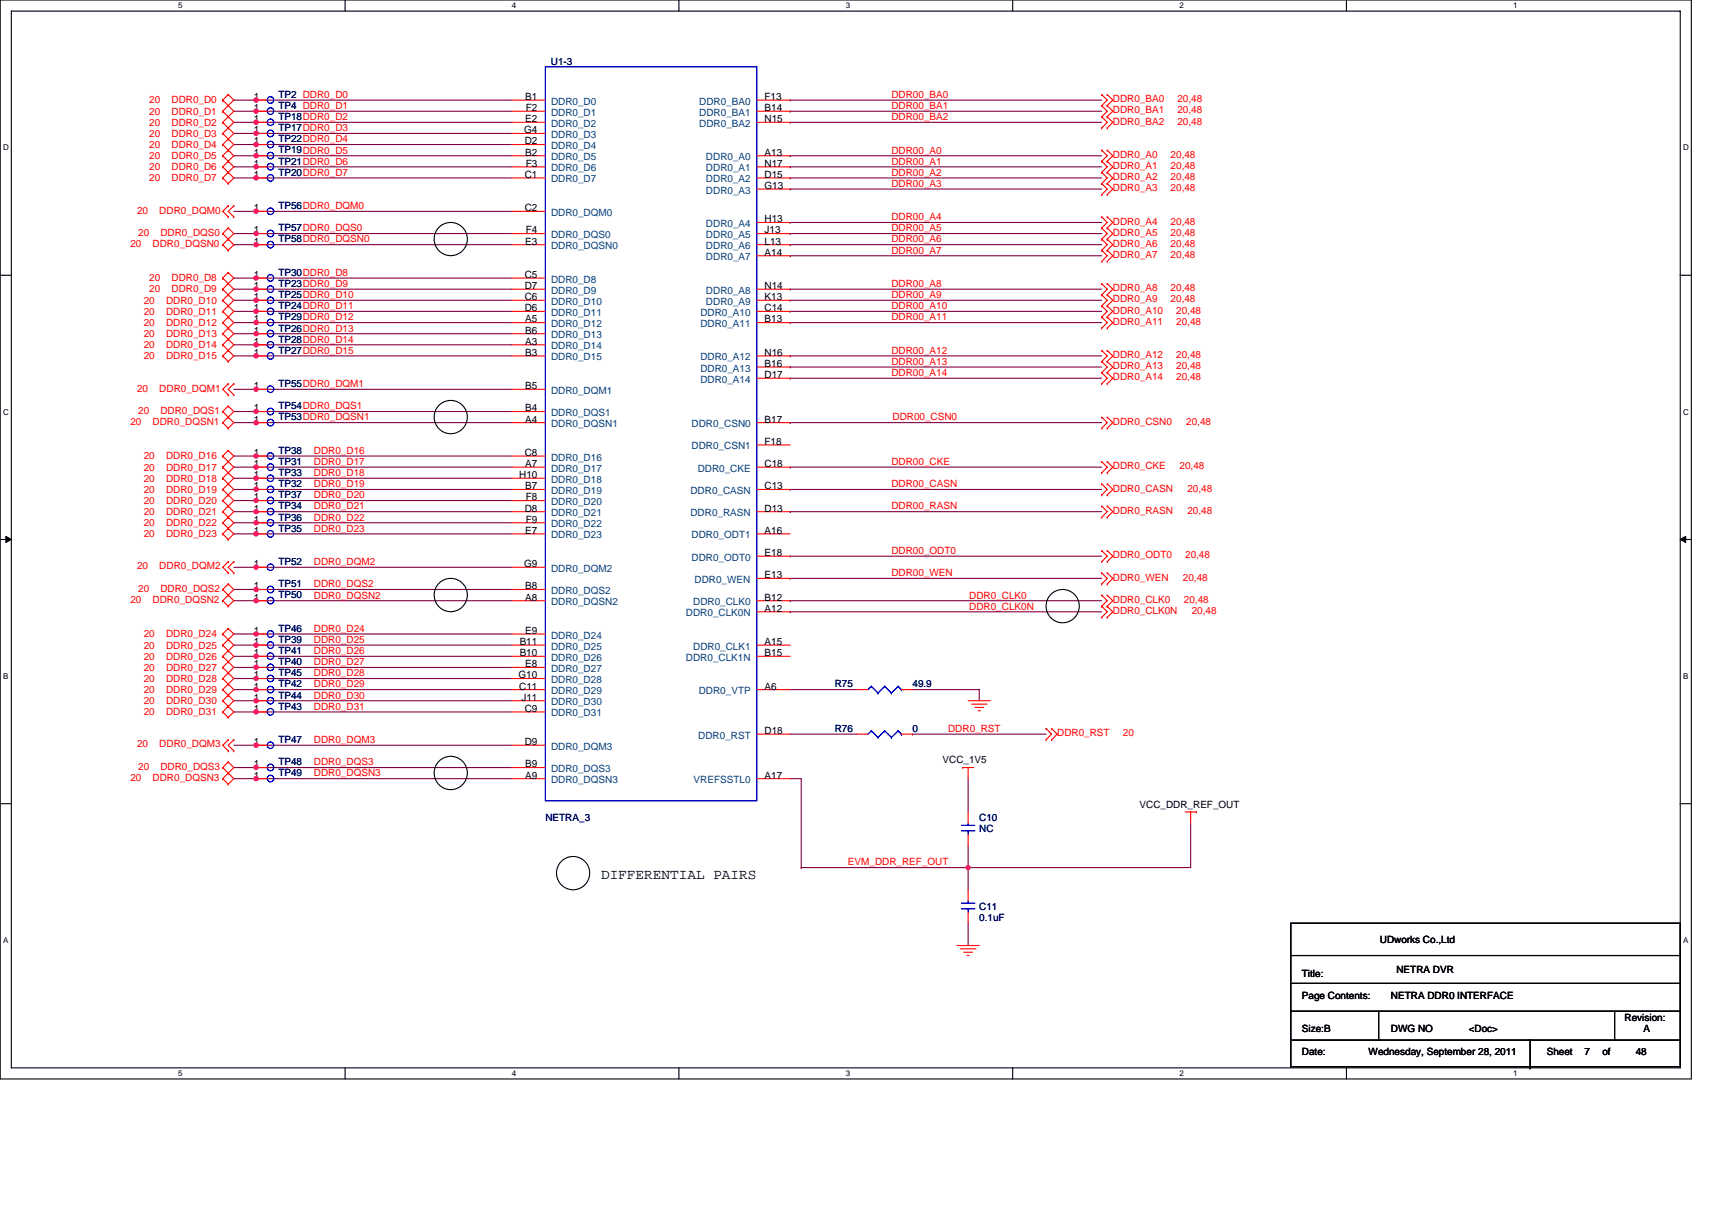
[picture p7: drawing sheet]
<svg xmlns="http://www.w3.org/2000/svg" width="297mm" height="210mm" viewBox="0 0 297 210" stroke-linecap="round" stroke-linejoin="round" font-family="sans-serif">
<path d="M0 0h293.5v187.2h-293.5zM2 1.9h289.5v183.4h-289.5z" fill="none" stroke="#000" stroke-width=".19"/>
<g fill="#fff">
<path d="M30.9 .2h.8v1.6h-.8z"/>
<path d="M30.9 185.5h.8v1.6h-.8z"/>
</g>
<path d="M59.9 0v1.9M59.9 185.3v1.9" fill="none" stroke="#000" stroke-width=".19"/>
<g fill="#fff">
<path d="M88.8 .2h.8v1.6h-.8z"/>
<path d="M88.8 185.5h.8v1.6h-.8z"/>
</g>
<path d="M117.8 0v1.9M117.8 185.3v1.9" fill="none" stroke="#000" stroke-width=".19"/>
<g fill="#fff">
<path d="M146.7 .2h.8v1.6h-.8z"/>
<path d="M146.7 185.5h.8v1.6h-.8z"/>
</g>
<path d="M175.7 0v1.9M175.7 185.3v1.9" fill="none" stroke="#000" stroke-width=".19"/>
<g fill="#fff">
<path d="M204.7 .2h.7v1.6h-.7z"/>
<path d="M204.7 185.5h.7v1.6h-.7z"/>
</g>
<path d="M233.6 0v1.9M233.6 185.3v1.9" fill="none" stroke="#000" stroke-width=".19"/>
<g fill="#fff">
<path d="M262.6 .2h.7v1.6h-.7z"/>
<path d="M262.6 185.5h.7v1.6h-.7z"/>
<path d="M.5 24.8h1v1.6h-1z"/>
<path d="M292 24.8h1v1.6h-1z"/>
<path d="M.5 70.7h1v1.5h-1z"/>
<path d="M292 70.7h1v1.5h-1z"/>
</g>
<path d="M0 47.8h2M291.5 47.8h2" fill="none" stroke="#000" stroke-width=".19"/>
<g fill="#fff">
<path d="M.5 116.5h.9v1.6h-.9z"/>
<path d="M292 116.5h.9v1.6h-.9z"/>
</g>
<path d="M0 93.6h2M291.5 93.6h2" fill="none" stroke="#000" stroke-width=".19"/>
<path d="M1 93.1l1 .5-1 .5zM291.5 93.6l1-.5v1z" fill="#000" stroke="#000" stroke-width=".17"/>
<g fill="#fff">
<path d="M.5 162.4h.9v1.5h-.9z"/>
<path d="M292 162.4h.9v1.5h-.9z"/>
</g>
<g fill="none" stroke="#000" stroke-width=".19">
<path d="M0 139.5h2M291.5 139.5h2M224 160.2h67.5v24.9h-67.5zM224 165.8h67.5M224 175.5h.1M224 175.5h67.5M224.2 170.6h67.3M239.2 175.5v5M280.1 175.5v5M224.2 180.5h67.3M265.5 185.3h.1M265.5 180.5v4.8"/>
<circle cx="78.2" cy="41.5" r="2.88"/>
<circle cx="78.2" cy="72.4" r="2.88"/>
<circle cx="78.2" cy="103.3" r="2.88"/>
<circle cx="184.4" cy="105.2" r="2.88"/>
<circle cx="78.2" cy="134.1" r="2.88"/>
<circle cx="99.4" cy="151.5" r="2.88"/>
</g>
<g fill="none" stroke="#800040" stroke-width=".19">
<path d="M40.6 17.4h3.8M40.6 19.3h3.8M44.4 17.4h.1M44.4 19.3h.1M44.4 17.4h44.4M44.4 19.3h44.4M137.1 17.4h.1M137.1 19.3h.1M137.1 17.4h54.1M137.1 19.3h54.1M40.6 23.2h3.8M40.6 25.1h3.8"/>
<path d="M40.6 30.9h3.8M40.6 27h3.8M40.6 29h3.8M40.6 21.2h3.8M40.6 36.7h3.8M44.4 23.2h.1M44.4 30.9h.1M44.4 25.1h.1M44.4 27h.1M44.4 29h.1M44.4 36.7h.1M44.4 21.2h.1"/>
<path d="M44.4 23.2h44.4M44.4 30.9h44.4M44.4 25.1h44.4M44.4 27h44.4M44.4 29h44.4M44.4 36.7h44.4M44.4 21.2h44.4M137.1 21.2h.1M137.1 29h.1M137.1 27h.1M137.1 30.9h.1M137.1 32.8h.1"/>
<path d="M137.1 38.6h.1M137.1 30.9h54.1M137.1 27h54.1M137.1 29h54.1M137.1 21.2h54.1M137.1 32.8h54.1M137.1 38.6h54.1M40.6 50.2h3.8M40.6 59.8h3.8M40.6 54h3.8M40.6 52.1h3.8M40.6 57.9h3.8"/>
<path d="M40.6 48.3h3.8M40.6 56h3.8M40.6 40.5h3.8M40.6 42.5h.1M40.6 42.5h48.2M44.4 42.5h.1M44.4 40.5h.1M44.4 54h.1M44.4 56h.1M44.4 57.9h.1M44.4 59.8h.1M44.4 48.3h.1"/>
<path d="M44.4 50.2h.1M44.4 52.1h.1M44.4 40.5h44.4M44.4 54h44.4M44.4 56h44.4M44.4 57.9h44.4M44.4 59.8h44.4M44.4 48.3h44.4M44.4 50.2h44.4M44.4 52.1h44.4M137.1 40.5h.1M137.1 42.5h.1"/>
<path d="M137.1 44.4h.1M137.1 50.2h.1M137.1 52.1h.1M137.1 54h.1M137.1 56h.1M137.1 42.5h54.1M137.1 40.5h54.1M137.1 54h54.1M137.1 56h54.1M137.1 50.2h54.1M137.1 52.1h54.1M137.1 44.4h54.1"/>
<path d="M40.6 61.8h3.8M40.6 79.1h3.8M40.6 73.3h3.8M40.6 71.4h3.8M40.6 67.6h3.8M44.4 61.8h.1M44.4 73.3h.1M44.4 67.6h.1M44.4 71.4h.1M44.4 79.1h.1M44.4 61.8h44.4M44.4 73.3h44.4"/>
<path d="M44.4 67.6h44.4M44.4 71.4h44.4M44.4 79.1h44.4M137.1 61.8h.1M137.1 63.7h.1M137.1 65.6h.1M137.1 73.3h.1M137.1 61.8h54.1M137.1 73.3h54.1M137.1 63.7h54.1M137.1 65.6h54.1M40.6 84.9h3.8"/>
<path d="M40.6 86.9h3.8M40.6 88.8h3.8M40.6 92.6h3.8M40.6 90.7h3.8M40.6 83h3.8M40.6 81.1h3.8M40.6 98.4h3.8M44.4 84.9h.1M44.4 92.6h.1M44.4 86.9h.1M44.4 88.8h.1M44.4 90.7h.1"/>
<path d="M44.4 98.4h.1M44.4 81.1h.1M44.4 83h.1M44.4 84.9h44.4M44.4 92.6h44.4M44.4 86.9h44.4M44.4 88.8h44.4M44.4 90.7h44.4M44.4 98.4h44.4M44.4 81.1h44.4M44.4 83h44.4M137.1 81.1h.1"/>
<path d="M137.1 84.9h.1M137.1 88.8h.1M137.1 96.5h.1M137.1 84.9h54.1M137.1 88.8h54.1M137.1 81.1h54.1M137.1 96.5h54.1M40.6 115.8h3.8M40.6 117.8h3.8M40.6 112h3.8M40.6 119.7h3.8M40.6 113.9h3.8"/>
<path d="M40.6 110h3.8M40.6 104.2h3.8M40.6 102.3h3.8M44.4 104.2h.1M44.4 102.3h.1M44.4 115.8h.1M44.4 117.8h.1M44.4 119.7h.1M44.4 110h.1M44.4 112h.1M44.4 113.9h.1M44.4 104.2h44.4"/>
<path d="M44.4 102.3h44.4M44.4 115.8h44.4M44.4 117.8h44.4M44.4 119.7h44.4M44.4 110h44.4M44.4 112h44.4M44.4 113.9h44.4M137.1 119.7h11.6M137.1 100.4h.1M137.1 104.2h.1M137.1 106.2h.1M137.1 104.2h54.1"/>
<path d="M137.1 100.4h54.1M137.1 106.2h54.1M158.3 119.7h11.6v1.9M40.6 121.6h3.8M40.6 123.5h3.8M40.6 129.3h3.8M40.6 133.2h3.8M40.6 135.1h3.8M44.4 123.5h.1M44.4 121.6h.1M44.4 135.1h.1M44.4 129.3h.1"/>
<path d="M44.4 133.2h.1M44.4 123.5h44.4M44.4 121.6h44.4M44.4 135.1h44.4M44.4 129.3h44.4M44.4 133.2h44.4M137.1 135.1h1.9v15.5M137.1 127.4h11.6M158.3 127.4h.1M158.3 127.4h23.2M168 135.1v5.8M139 150.6h.1"/>
<path d="M168 150.6h.1M168 146.7v7.7M206.6 142.9v7.7h-67.6M168 160.2v3.9"/>
</g>
<g fill="#f0f" stroke="#f0f" stroke-width=".19">
<circle cx="44.4" cy="17.4" r=".38"/>
<circle cx="44.4" cy="23.1" r=".38"/>
<circle cx="44.4" cy="30.9" r=".38"/>
<circle cx="44.4" cy="25.1" r=".38"/>
<circle cx="44.4" cy="27" r=".38"/>
<circle cx="44.4" cy="28.9" r=".38"/>
<circle cx="44.4" cy="42.4" r=".38"/>
<circle cx="44.4" cy="36.7" r=".38"/>
<circle cx="44.4" cy="40.5" r=".38"/>
<circle cx="44.4" cy="54" r=".38"/>
<circle cx="44.4" cy="61.8" r=".38"/>
<circle cx="44.4" cy="56" r=".38"/>
<circle cx="44.4" cy="57.9" r=".38"/>
<circle cx="44.4" cy="59.8" r=".38"/>
<circle cx="44.4" cy="48.2" r=".38"/>
<circle cx="44.4" cy="73.3" r=".38"/>
<circle cx="44.4" cy="67.6" r=".38"/>
<circle cx="44.4" cy="71.4" r=".38"/>
<circle cx="44.4" cy="50.2" r=".38"/>
<circle cx="44.4" cy="52.1" r=".38"/>
<circle cx="44.4" cy="84.9" r=".38"/>
<circle cx="44.4" cy="92.6" r=".38"/>
<circle cx="44.4" cy="86.9" r=".38"/>
<circle cx="44.4" cy="88.8" r=".38"/>
<circle cx="44.4" cy="90.7" r=".38"/>
<circle cx="44.4" cy="79.1" r=".38"/>
<circle cx="44.4" cy="104.2" r=".38"/>
<circle cx="44.4" cy="98.4" r=".38"/>
<circle cx="44.4" cy="102.3" r=".38"/>
<circle cx="44.4" cy="81.1" r=".38"/>
<circle cx="44.4" cy="83" r=".38"/>
<circle cx="44.4" cy="115.8" r=".38"/>
<circle cx="44.4" cy="123.5" r=".38"/>
<circle cx="44.4" cy="117.7" r=".38"/>
<circle cx="44.4" cy="119.7" r=".38"/>
<circle cx="44.4" cy="121.6" r=".38"/>
<circle cx="44.4" cy="110" r=".38"/>
<circle cx="44.4" cy="135.1" r=".38"/>
<circle cx="44.4" cy="129.3" r=".38"/>
<circle cx="44.4" cy="133.2" r=".38"/>
<circle cx="44.4" cy="111.9" r=".38"/>
<circle cx="44.4" cy="113.9" r=".38"/>
<circle cx="168" cy="150.6" r=".38"/>
<circle cx="44.4" cy="21.2" r=".38"/>
<circle cx="44.4" cy="19.3" r=".38"/>
</g>
<g fill="none" stroke="#f00" stroke-width=".19">
<path d="M38.6 17.4h.1M38.6 19.3h.1M38.6 17.4l2 1.9-1 1M38.6 19.3l2 1.9-2 2M39.6 16.4h.1M39.6 18.3h.1M39.6 16.4l1 1-1 .9M39.6 16.4l-1 1M39.6 18.3l-1 1M44.4 19.3h2M44.4 17.4h2M88.8 19.3h5.8"/>
<path d="M88.8 17.4h5.8M131.3 19.3h5.8M131.3 17.4h5.8M191.2 16.4h.1M191.2 18.3h.1M191.2 16.4l.9 1-.9 .9M191.2 18.3l.9 1-.9 1M192.1 16.4h.1M192.1 18.3h.1M192.1 16.4l1 1-1 .9M192.1 18.3l1 1-1 1M38.6 21.2h.1"/>
<path d="M38.6 23.2h.1M38.6 25.1h.1M38.6 27h.1M38.6 29h.1M38.6 30.9h.1M38.6 21.2l1 1M38.6 23.2l1 .9M38.6 25.1l1 1M38.6 27l2 2-1 .9M38.6 29l2 1.9-1 1M38.6 30.9l1 1M39.6 20.3h.1"/>
<path d="M39.6 22.2h.1M39.6 24.1h.1M39.6 26.1h.1M39.6 28h.1M39.6 29.9h.1M39.6 31.9h.1M39.6 35.7h.1M39.6 37.6h.1M39.6 39.6h.1M39.6 20.3l-1 .9M39.6 22.2l1 1-2 1.9M39.6 24.1l1 1-1 1"/>
<path d="M39.6 26.1l1 .9-1 1M39.6 26.1l-1 .9M39.6 28l-1 1M39.6 29.9l-1 1M39.6 35.7l-1 1 1 .9M39.6 39.6l1 .9-2 2M39.6 39.6l-1 .9M40.6 35.7h.1M40.6 37.6h.1M40.6 35.7l-1 1 1 .9M44.4 27h2M44.4 23.2h2"/>
<path d="M44.4 30.9h2M44.4 21.2h2M44.4 29h2M44.4 25.1h2M44.4 36.7h2M88.8 27h5.8M88.8 23.2h5.8M88.8 30.9h5.8M88.8 21.2h5.8M88.8 29h5.8M88.8 25.1h5.8M88.8 36.7h5.8"/>
<path d="M131.3 27h5.8M131.3 30.9h5.8M131.3 21.2h5.8M131.3 29h5.8M131.3 32.8h5.8M131.3 38.6h5.8M191.2 20.3h.1M191.2 22.2h.1M191.2 28h.1M191.2 29.9h.1M191.2 26.1h.1M191.2 31.9h.1"/>
<path d="M191.2 33.8h.1M191.2 37.6h.1M191.2 39.6h.1M191.2 20.3l.9 .9-.9 1M191.2 28l.9 1-.9 .9M191.2 26.1l.9 .9-.9 1M191.2 29.9l.9 1-.9 1M191.2 31.9l.9 .9-.9 1M191.2 37.6l.9 1-.9 1M191.2 39.6l.9 .9-.9 1M192.1 20.3h.1M192.1 22.2h.1"/>
<path d="M192.1 28h.1M192.1 29.9h.1M192.1 26.1h.1M192.1 31.9h.1M192.1 33.8h.1M192.1 37.6h.1M192.1 39.6h.1M192.1 20.3l1 .9-1 1M192.1 28l1 1-1 .9M192.1 26.1l1 .9-1 1M192.1 29.9l1 1-1 1M192.1 31.9l1 .9-1 1"/>
<path d="M192.1 37.6l1 1-1 1M192.1 39.6l1 .9-1 1M38.6 48.3h.1M38.6 50.2h.1M38.6 52.1h.1M38.6 54h.1M38.6 56h.1M38.6 57.9h.1M38.6 59.8h.1M38.6 40.5h.1M38.6 42.5h.1M38.6 48.3l2 1.9-2 1.9"/>
<path d="M38.6 50.2l1 1M38.6 52.1l1 1M38.6 54l1 1M38.6 56l2 1.9-1 1M38.6 57.9l2 1.9-2 2M38.6 59.8l1 1M38.6 40.5l1 1M38.6 42.5l1 .9M39.6 47.3h.1M39.6 49.2h.1M39.6 51.2h.1M39.6 53.1h.1"/>
<path d="M39.6 55h.1M39.6 56.9h.1M39.6 58.9h.1M39.6 41.5h.1M39.6 43.4h.1M39.6 47.3l1 1-1 .9M39.6 47.3l-1 1M39.6 49.2l-1 1M39.6 51.2l1 .9-2 1.9M39.6 53.1l1 .9-1 1M39.6 55l1 1-1 .9M39.6 55l-1 1"/>
<path d="M39.6 56.9l-1 1M39.6 58.9l-1 .9M39.6 41.5l1 1-1 .9M44.4 42.5h2M44.4 50.2h2M44.4 54h2M44.4 56h2M44.4 40.5h2M44.4 52.1h2M44.4 57.9h2M44.4 59.8h2M44.4 48.3h2"/>
<path d="M88.8 42.5h5.8M88.8 50.2h5.8M88.8 54h5.8M88.8 56h5.8M88.8 40.5h5.8M88.8 52.1h5.8M88.8 57.9h5.8M88.8 59.8h5.8M88.8 48.3h5.8M131.3 42.5h5.8M131.3 50.2h5.8M131.3 54h5.8"/>
<path d="M131.3 56h5.8M131.3 40.5h5.8M131.3 44.4h5.8M131.3 52.1h5.8M191.2 41.5h.1M191.2 43.4h.1M191.2 45.4h.1M191.2 49.2h.1M191.2 51.2h.1M191.2 53.1h.1M191.2 55h.1M191.2 56.9h.1"/>
<path d="M191.2 41.5l.9 1-.9 .9M191.2 43.4l.9 1-.9 1M191.2 49.2l.9 1-.9 1M191.2 51.2l.9 .9-.9 1M191.2 53.1l.9 .9-.9 1M191.2 55l.9 1-.9 .9M192.1 41.5h.1M192.1 43.4h.1M192.1 45.4h.1M192.1 49.2h.1M192.1 51.2h.1M192.1 53.1h.1"/>
<path d="M192.1 55h.1M192.1 56.9h.1M192.1 41.5l1 1-1 .9M192.1 43.4l1 1-1 1M192.1 49.2l1 1-1 1M192.1 51.2l1 .9-1 1M192.1 53.1l1 .9-1 1M192.1 55l1 1-1 .9M38.6 61.8h.1M38.6 79.1h.1M38.6 71.4h.1M38.6 73.3h.1"/>
<path d="M38.6 61.8l1 .9M38.6 79.1l1 1M38.6 71.4l1 1M38.6 73.3l1 1M39.6 60.8h.1M39.6 62.7h.1M39.6 78.2h.1M39.6 66.6h.1M39.6 68.5h.1M39.6 70.5h.1M39.6 72.4h.1M39.6 74.3h.1"/>
<path d="M39.6 60.8l1 1-1 .9M39.6 78.2l1 .9-2 2M39.6 78.2l-1 .9M39.6 66.6l-1 1 1 .9M39.6 70.5l1 .9-2 1.9M39.6 70.5l-1 .9M39.6 72.4l1 .9-1 1M40.6 66.6h.1M40.6 68.5h.1M40.6 66.6l-1 1 1 .9M44.4 73.3h2M44.4 71.4h2"/>
<path d="M44.4 61.8h2M44.4 79.1h2M44.4 67.6h2M88.8 73.3h5.8M88.8 71.4h5.8M88.8 61.8h5.8M88.8 79.1h5.8M88.8 67.6h5.8M131.3 73.3h5.8M131.3 61.8h5.8M131.3 63.7h5.8M131.3 65.6h5.8"/>
<path d="M131.3 77.2h5.8M191.2 60.8h.1M191.2 62.7h.1M191.2 64.7h.1M191.2 66.6h.1M191.2 72.4h.1M191.2 74.3h.1M191.2 60.8l.9 1-.9 .9M191.2 62.7l.9 1-.9 1M191.2 64.7l.9 .9-.9 1M191.2 72.4l.9 .9-.9 1M192.1 60.8h.1"/>
<path d="M192.1 62.7h.1M192.1 64.7h.1M192.1 66.6h.1M192.1 72.4h.1M192.1 74.3h.1M192.1 60.8l1 1-1 .9M192.1 62.7l1 1-1 1M192.1 64.7l1 .9-1 1M192.1 72.4l1 .9-1 1M38.6 81.1h.1M38.6 83h.1M38.6 84.9h.1"/>
<path d="M38.6 86.9h.1M38.6 88.8h.1M38.6 90.7h.1M38.6 92.6h.1M38.6 81.1l1 .9M38.6 83l1 1M38.6 84.9l2 2-1 .9M38.6 86.9l2 1.9-2 1.9M38.6 88.8l1 1M38.6 90.7l1 1M38.6 92.6l1 1M39.6 80.1h.1"/>
<path d="M39.6 82h.1M39.6 84h.1M39.6 85.9h.1M39.6 87.8h.1M39.6 89.8h.1M39.6 91.7h.1M39.6 93.6h.1M39.6 97.5h.1M39.6 99.4h.1M39.6 80.1l1 1-2 1.9M39.6 82l1 1-1 1M39.6 84l1 .9-1 1"/>
<path d="M39.6 84l-1 .9M39.6 85.9l-1 1M39.6 87.8l-1 1M39.6 89.8l1 .9-2 1.9M39.6 91.7l1 .9-1 1M39.6 97.5l-1 .9 1 1M40.6 97.5h.1M40.6 99.4h.1M40.6 97.5l-1 .9 1 1M44.4 81.1h2M44.4 84.9h2M44.4 83h2"/>
<path d="M44.4 86.9h2M44.4 88.8h2M44.4 90.7h2M44.4 92.6h2M44.4 98.4h2M88.8 81.1h5.8M88.8 84.9h5.8M88.8 83h5.8M88.8 86.9h5.8M88.8 88.8h5.8M88.8 90.7h5.8M88.8 92.6h5.8"/>
<path d="M88.8 98.4h5.8M131.3 81.1h5.8M131.3 84.9h5.8M131.3 88.8h5.8M131.3 92.6h5.8M131.3 96.5h5.8M191.2 80.1h.1M191.2 82h.1M191.2 84h.1M191.2 85.9h.1M191.2 87.8h.1M191.2 89.8h.1"/>
<path d="M191.2 95.5h.1M191.2 97.5h.1M191.2 99.4h.1M191.2 80.1l.9 1-.9 .9M191.2 84l.9 .9-.9 1M191.2 87.8l.9 1-.9 1M191.2 95.5l.9 1-.9 1M191.2 99.4l.9 1-.9 .9M192.1 80.1h.1M192.1 82h.1M192.1 84h.1M192.1 85.9h.1"/>
<path d="M192.1 87.8h.1M192.1 89.8h.1M192.1 95.5h.1M192.1 97.5h.1M192.1 99.4h.1M192.1 80.1l1 1-1 .9M192.1 84l1 .9-1 1M192.1 87.8l1 1-1 1M192.1 95.5l1 1-1 1M192.1 99.4l1 1-1 .9M38.6 110h.1M38.6 112h.1"/>
<path d="M38.6 113.9h.1M38.6 115.8h.1M38.6 117.8h.1M38.6 119.7h.1M38.6 102.3h.1M38.6 104.2h.1M38.6 110l1 1M38.6 112l1 .9M38.6 113.9l2 1.9-1 1M38.6 115.8l2 2-2 1.9M38.6 117.8l1 .9M38.6 119.7l1 .9"/>
<path d="M38.6 102.3l1 1M38.6 104.2l1 1M39.6 109.1h.1M39.6 111h.1M39.6 112.9h.1M39.6 114.9h.1M39.6 116.8h.1M39.6 118.7h.1M39.6 101.3h.1M39.6 103.3h.1M39.6 105.2h.1M39.6 109.1l1 .9-2 2"/>
<path d="M39.6 109.1l-1 .9M39.6 111l1 1-1 .9M39.6 112.9l1 1-1 1M39.6 112.9l-1 1M39.6 114.9l-1 .9M39.6 116.8l-1 1M39.6 118.7l1 1-2 1.9M39.6 101.3l1 1-1 1M39.6 101.3l-1 1M39.6 103.3l1 .9-1 1M39.6 103.3l-1 .9M44.4 104.2h2"/>
<path d="M44.4 102.3h2M44.4 112h2M44.4 113.9h2M44.4 110h2M44.4 115.8h2M44.4 117.8h2M44.4 119.7h2M88.8 104.2h5.8M88.8 102.3h5.8M88.8 112h5.8M88.8 113.9h5.8M88.8 110h5.8"/>
<path d="M88.8 115.8h5.8M88.8 117.8h5.8M88.8 119.7h5.8M131.3 104.2h5.8M131.3 106.2h5.8M131.3 112h5.8M131.3 113.9h5.8M131.3 119.7h5.8M131.3 100.4h5.8M148.7 119.7h1.9M156.4 119.7h1.9M191.2 103.3h.1"/>
<path d="M191.2 105.2h.1M191.2 107.1h.1M191.2 101.3h.1M191.2 103.3l.9 .9-.9 1M191.2 105.2l.9 1-.9 .9M192.1 103.3h.1M192.1 105.2h.1M192.1 107.1h.1M192.1 101.3h.1M192.1 103.3l1 .9-1 1M192.1 105.2l1 1-1 .9M38.6 121.6h.1"/>
<path d="M38.6 123.5h.1M38.6 133.2h.1M38.6 135.1h.1M38.6 121.6l1 1M38.6 123.5l1 1M38.6 133.2l2 1.9-1 1M38.6 135.1l1 1M39.6 120.6h.1M39.6 122.6h.1M39.6 124.5h.1M39.6 128.4h.1M39.6 130.3h.1"/>
<path d="M39.6 132.2h.1M39.6 134.2h.1M39.6 136.1h.1M39.6 120.6l1 1-1 1M39.6 122.6l1 .9-1 1M39.6 122.6l-1 .9M39.6 128.4l-1 .9 1 1M39.6 132.2l1 1-1 1M39.6 132.2l-1 1M39.6 134.2l-1 .9M40.6 128.4h.1M40.6 130.3h.1"/>
<path d="M40.6 128.4l-1 .9 1 1M44.4 133.2h2M44.4 135.1h2M44.4 121.6h2M44.4 123.5h2M44.4 129.3h2M88.8 133.2h5.8M88.8 135.1h5.8M88.8 121.6h5.8M88.8 123.5h5.8M88.8 129.3h5.8M131.3 135.1h5.8"/>
<path d="M131.3 127.4h5.8M148.7 127.4h1.9M156.4 127.4h1.9M167 133.2h.1M167 133.2h1.9M168 121.6h3.8M168 133.2v1.9M168.6 122.2h2.7M169.1 122.8h1.6M169.7 123.3h.4M181.5 126.4h.1M181.5 128.4h.1"/>
<path d="M181.5 126.4l1 1-1 1M182.5 126.4h.1M182.5 128.4h.1M182.5 126.4l.9 1-.9 1M168 140.9v2M168 144.8v1.9M168 154.4v2M168 158.3v1.9M205.6 140.9h2M206.6 140.9v2M207.6 140.9h.1M166 164.1h3.9"/>
<path d="M166.6 164.7h2.7M167.2 165.2h1.6M167.8 165.8h.4"/>
</g>
<g fill="none" stroke="#00f" stroke-width=".19">
<path d="M94.6 11.6h36.7v127.4h-36.7zM151.2 119.1h.1M151.2 119.1l-.6 .6M151.2 119.1l1.1 1.2M153.5 119.1h.1M153.5 119.1l-1.2 1.2M153.5 119.1l1.2 1.2M155.8 119.1h.1M155.8 119.1l-1.1 1.2M155.8 119.1l.6 .6M156.4 119.7h.1M151.2 126.8h.1"/>
<path d="M151.2 126.8l-.6 .6M151.2 126.8l1.1 1.2M152.3 128h.1M152.3 120.3h.1M153.5 126.8h.1M153.5 126.8l-1.2 1.2M153.5 126.8l1.2 1.2M154.7 128h.1M154.7 120.3h.1M155.8 126.8h.1M155.8 126.8l-1.1 1.2M155.8 126.8l.6 .6"/>
<path d="M156.4 127.4h.1M166.8 157.7h2.3M166.8 156.7h2.3M166.8 144.2h2.3M166.8 143.2h2.3M168 156.4v.3M168 157.7h.1M168 142.9v.3M168 144.2h.1M168 144.2v.6M168 157.7v.6"/>
<circle cx="46.9" cy="17.4" r=".57"/>
<circle cx="46.9" cy="19.3" r=".57"/>
<circle cx="46.9" cy="23.2" r=".57"/>
<circle cx="46.9" cy="25.1" r=".57"/>
<circle cx="46.9" cy="36.7" r=".57"/>
<circle cx="46.9" cy="27" r=".57"/>
<circle cx="46.9" cy="28.9" r=".57"/>
<circle cx="46.9" cy="21.2" r=".57"/>
<circle cx="46.9" cy="30.9" r=".57"/>
<circle cx="46.9" cy="54" r=".57"/>
<circle cx="46.9" cy="57.9" r=".57"/>
<circle cx="46.9" cy="48.2" r=".57"/>
<circle cx="46.9" cy="42.5" r=".57"/>
<circle cx="46.9" cy="56" r=".57"/>
<circle cx="46.9" cy="52.1" r=".57"/>
<circle cx="46.9" cy="50.2" r=".57"/>
<circle cx="46.9" cy="40.5" r=".57"/>
<circle cx="46.9" cy="59.8" r=".57"/>
<circle cx="46.9" cy="73.3" r=".57"/>
<circle cx="46.9" cy="67.5" r=".57"/>
<circle cx="46.9" cy="71.4" r=".57"/>
<circle cx="46.9" cy="61.8" r=".57"/>
<circle cx="46.9" cy="79.1" r=".57"/>
<circle cx="46.9" cy="83" r=".57"/>
<circle cx="46.9" cy="86.8" r=".57"/>
<circle cx="46.9" cy="81.1" r=".57"/>
<circle cx="46.9" cy="90.7" r=".57"/>
<circle cx="46.9" cy="92.6" r=".57"/>
<circle cx="46.9" cy="84.9" r=".57"/>
<circle cx="46.9" cy="88.8" r=".57"/>
<circle cx="46.9" cy="98.4" r=".57"/>
<circle cx="46.9" cy="113.9" r=".57"/>
<circle cx="46.9" cy="102.3" r=".57"/>
<circle cx="46.9" cy="115.8" r=".57"/>
<circle cx="46.9" cy="119.7" r=".57"/>
<circle cx="46.9" cy="110" r=".57"/>
<circle cx="46.9" cy="111.9" r=".57"/>
<circle cx="46.9" cy="104.2" r=".57"/>
<circle cx="46.9" cy="117.7" r=".57"/>
<circle cx="46.9" cy="135.1" r=".57"/>
<circle cx="46.9" cy="121.6" r=".57"/>
<circle cx="46.9" cy="133.2" r=".57"/>
<circle cx="46.9" cy="129.3" r=".57"/>
<circle cx="46.9" cy="123.5" r=".57"/>
</g>
<text font-size="2.5" x="104.3" y="152.5">DIFFERENTIAL PAIRS</text>
<g font-size="1.7" fill="#000080">
<text x="95.6" y="11.2">U1-3</text>
<text x="48.3" y="17">TP2 DDR0_D0</text>
<text x="48.3" y="22.8">TP17DDR0_D3</text>
<text x="48.3" y="20.8">TP18DDR0_D2</text>
<text x="48.3" y="18.9">TP4 DDR0_D1</text>
<text x="48.3" y="26.6">TP19DDR0_D5</text>
<text x="48.3" y="28.6">TP21DDR0_D6</text>
<text x="48.3" y="24.7">TP22DDR0_D4</text>
<text x="48.3" y="30.5">TP20DDR0_D7</text>
<text x="48.3" y="36.3">TP56DDR0_DQM0</text>
<text x="48.3" y="40.2">TP57DDR0_DQS0</text>
<text x="48.3" y="42.1">TP58DDR0_DQSN0</text>
<text x="48.3" y="47.9">TP30DDR0_D8</text>
<text x="48.3" y="49.8">TP23DDR0_D9</text>
<text x="48.3" y="53.7">TP24DDR0_D11</text>
<text x="48.3" y="51.7">TP25DDR0_D10</text>
<text x="48.3" y="57.5">TP26DDR0_D13</text>
<text x="48.3" y="59.5">TP28DDR0_D14</text>
<text x="48.3" y="55.6">TP29DDR0_D12</text>
<text x="48.3" y="61.4">TP27DDR0_D15</text>
<text x="48.3" y="71">TP54DDR0_DQS1</text>
<text x="48.3" y="67.2">TP55DDR0_DQM1</text>
<text x="48.3" y="73">TP53DDR0_DQSN1</text>
<text x="48.3" y="80.7">TP31</text>
<text x="48.3" y="82.6">TP33</text>
<text x="48.3" y="78.8">TP38</text>
<text x="48.3" y="84.5">TP32</text>
<text x="48.3" y="88.4">TP34</text>
<text x="48.3" y="86.5">TP37</text>
<text x="48.3" y="92.3">TP35</text>
<text x="48.3" y="90.3">TP36</text>
<text x="48.3" y="101.9">TP51</text>
<text x="48.3" y="98.1">TP52</text>
<text x="48.3" y="103.8">TP50</text>
<text x="48.3" y="111.6">TP39</text>
<text x="48.3" y="113.5">TP41</text>
<text x="48.3" y="109.6">TP46</text>
<text x="48.3" y="115.4">TP40</text>
<text x="48.3" y="119.3">TP42</text>
<text x="48.3" y="117.4">TP45</text>
<text x="144.8" y="119.3">R75</text>
<text x="158.3" y="119.3">49.9</text>
<text x="48.3" y="123.1">TP43</text>
<text x="48.3" y="121.2">TP44</text>
<text x="48.3" y="128.9">TP47</text>
<text x="144.8" y="127">R76</text>
<text x="158.3" y="127">0</text>
<text x="48.3" y="134.7">TP49</text>
<text x="48.3" y="132.8">TP48</text>
<text x="94.6" y="142.5">NETRA_3</text>
<text x="169.9" y="142.5">C10</text>
<text x="169.9" y="144.4">NC</text>
<text x="169.9" y="157.9">C11</text>
<text x="169.9" y="159.8">0.1uF</text>
</g>
<g font-size="1.7" fill="#f00">
<text x="25.9" y="17.9">20</text>
<text x="29.8" y="17.9">DDR0_D0</text>
<text x="154.7" y="17">DDR00_BA0</text>
<text x="193.1" y="17.8">DDR0_BA0</text>
<text x="204.3" y="17.8">20,48</text>
<text x="25.9" y="19.9">20</text>
<text x="25.9" y="21.8">20</text>
<text x="25.9" y="23.7">20</text>
<text x="29.8" y="19.9">DDR0_D1</text>
<text x="29.8" y="21.8">DDR0_D2</text>
<text x="29.8" y="23.7">DDR0_D3</text>
<text x="154.7" y="20.8">DDR00_BA2</text>
<text x="154.7" y="18.9">DDR00_BA1</text>
<text x="193.1" y="19.7">DDR0_BA1</text>
<text x="193.1" y="21.6">DDR0_BA2</text>
<text x="204.3" y="19.7">20,48</text>
<text x="204.3" y="21.6">20,48</text>
<text x="25.9" y="25.7">20</text>
<text x="25.9" y="27.6">20</text>
<text x="25.9" y="29.5">20</text>
<text x="29.8" y="25.7">DDR0_D4</text>
<text x="29.8" y="27.6">DDR0_D5</text>
<text x="29.8" y="29.5">DDR0_D6</text>
<text x="154.7" y="28.6">DDR00_A1</text>
<text x="154.7" y="26.6">DDR00_A0</text>
<text x="193.1" y="29.3">DDR0_A1</text>
<text x="193.1" y="27.4">DDR0_A0</text>
<text x="203.1" y="29.3">20,48</text>
<text x="203.1" y="27.4">20,48</text>
<text x="25.9" y="31.5">20</text>
<text x="29.8" y="31.5">DDR0_D7</text>
<text x="154.7" y="30.5">DDR00_A2</text>
<text x="154.7" y="32.4">DDR00_A3</text>
<text x="193.1" y="31.3">DDR0_A2</text>
<text x="193.1" y="33.2">DDR0_A3</text>
<text x="203.1" y="31.3">20,48</text>
<text x="203.1" y="33.2">20,48</text>
<text x="23.8" y="37.1">20</text>
<text x="24" y="40.9">20</text>
<text x="27.6" y="37.1">DDR0_DQM0</text>
<text x="27.8" y="40.9">DDR0_DQS0</text>
<text x="154.7" y="38.2">DDR00_A4</text>
<text x="154.7" y="40.2">DDR00_A5</text>
<text x="193.1" y="39">DDR0_A4</text>
<text x="193.1" y="40.9">DDR0_A5</text>
<text x="203.1" y="39">20,48</text>
<text x="203.1" y="40.9">20,48</text>
<text x="22.6" y="42.8">20</text>
<text x="26.5" y="42.8">DDR0_DQSN0</text>
<text x="154.7" y="42.1">DDR00_A6</text>
<text x="154.7" y="44">DDR00_A7</text>
<text x="193.1" y="42.8">DDR0_A6</text>
<text x="193.1" y="44.8">DDR0_A7</text>
<text x="203.1" y="42.8">20,48</text>
<text x="203.1" y="44.8">20,48</text>
<text x="24.9" y="52.7">20</text>
<text x="25.9" y="48.8">20</text>
<text x="25.9" y="50.8">20</text>
<text x="28.8" y="52.7">DDR0_D10</text>
<text x="29.8" y="48.8">DDR0_D8</text>
<text x="29.8" y="50.8">DDR0_D9</text>
<text x="154.7" y="49.8">DDR00_A8</text>
<text x="154.7" y="51.7">DDR00_A9</text>
<text x="154.7" y="53.7">DDR00_A10</text>
<text x="193.1" y="50.6">DDR0_A8</text>
<text x="193.1" y="52.5">DDR0_A9</text>
<text x="203.1" y="50.6">20,48</text>
<text x="203.1" y="52.5">20,48</text>
<text x="24.9" y="54.6">20</text>
<text x="24.9" y="56.6">20</text>
<text x="24.9" y="58.5">20</text>
<text x="28.8" y="54.6">DDR0_D11</text>
<text x="28.8" y="56.6">DDR0_D12</text>
<text x="28.8" y="58.5">DDR0_D13</text>
<text x="154.7" y="55.6">DDR00_A11</text>
<text x="193.1" y="54.4">DDR0_A10</text>
<text x="193.1" y="56.4">DDR0_A11</text>
<text x="204.1" y="54.4">20,48</text>
<text x="204.1" y="56.4">20,48</text>
<text x="24.9" y="60.4">20</text>
<text x="24.9" y="62.4">20</text>
<text x="28.8" y="60.4">DDR0_D14</text>
<text x="28.8" y="62.4">DDR0_D15</text>
<text x="154.7" y="61.4">DDR00_A12</text>
<text x="154.7" y="63.3">DDR00_A13</text>
<text x="154.7" y="65.3">DDR00_A14</text>
<text x="193.1" y="62.1">DDR0_A12</text>
<text x="193.1" y="64.1">DDR0_A13</text>
<text x="204.1" y="62.1">20,48</text>
<text x="204.1" y="64.1">20,48</text>
<text x="23.8" y="67.9">20</text>
<text x="24" y="71.8">20</text>
<text x="27.6" y="67.9">DDR0_DQM1</text>
<text x="27.8" y="71.8">DDR0_DQS1</text>
<text x="193.1" y="66">DDR0_A14</text>
<text x="204.1" y="66">20,48</text>
<text x="22.6" y="73.7">20</text>
<text x="26.5" y="73.7">DDR0_DQSN1</text>
<text x="154.9" y="73">DDR00_CSN0</text>
<text x="193.1" y="73.7">DDR0_CSN0</text>
<text x="205.8" y="73.7">20,48</text>
<text x="24.9" y="79.7">20</text>
<text x="24.9" y="81.7">20</text>
<text x="24.9" y="83.6">20</text>
<text x="28.8" y="79.7">DDR0_D16</text>
<text x="28.8" y="81.7">DDR0_D17</text>
<text x="28.8" y="83.6">DDR0_D18</text>
<text x="54.5" y="78.8">DDR0_D16</text>
<text x="54.5" y="80.7">DDR0_D17</text>
<text x="54.5" y="82.6">DDR0_D18</text>
<text x="154.7" y="80.7">DDR00_CKE</text>
<text x="193.1" y="81.4">DDR0_CKE</text>
<text x="204.7" y="81.4">20,48</text>
<text x="24.9" y="85.5">20</text>
<text x="24.9" y="87.4">20</text>
<text x="24.9" y="89.4">20</text>
<text x="28.8" y="85.5">DDR0_D19</text>
<text x="28.8" y="87.4">DDR0_D20</text>
<text x="28.8" y="89.4">DDR0_D21</text>
<text x="54.5" y="84.6">DDR0_D19</text>
<text x="54.5" y="86.5">DDR0_D20</text>
<text x="54.5" y="88.4">DDR0_D21</text>
<text x="154.7" y="84.6">DDR00_CASN</text>
<text x="154.7" y="88.4">DDR00_RASN</text>
<text x="193.1" y="85.3">DDR0_CASN</text>
<text x="193.1" y="89.2">DDR0_RASN</text>
<text x="206" y="85.3">20,48</text>
<text x="206" y="89.2">20,48</text>
<text x="24.9" y="91.3">20</text>
<text x="24.9" y="93.2">20</text>
<text x="28.8" y="91.3">DDR0_D22</text>
<text x="28.8" y="93.2">DDR0_D23</text>
<text x="54.5" y="92.3">DDR0_D23</text>
<text x="54.5" y="90.3">DDR0_D22</text>
<text x="23.8" y="98.8">20</text>
<text x="27.6" y="98.8">DDR0_DQM2</text>
<text x="54.5" y="98.1">DDR0_DQM2</text>
<text x="54.5" y="101.9">DDR0_DQS2</text>
<text x="154.7" y="96.1">DDR00_ODT0</text>
<text x="154.7" y="100">DDR00_WEN</text>
<text x="193.1" y="96.9">DDR0_ODT0</text>
<text x="193.1" y="100.8">DDR0_WEN</text>
<text x="205.2" y="100.8">20,48</text>
<text x="205.6" y="96.9">20,48</text>
<text x="22.6" y="104.6">20</text>
<text x="24" y="102.7">20</text>
<text x="26.5" y="104.6">DDR0_DQSN2</text>
<text x="27.8" y="102.7">DDR0_DQS2</text>
<text x="54.5" y="103.9">DDR0_DQSN2</text>
<text x="168.2" y="103.9">DDR0_CLK0</text>
<text x="168.2" y="105.8">DDR0_CLK0N</text>
<text x="193.1" y="104.6">DDR0_CLK0</text>
<text x="193.1" y="106.6">DDR0_CLK0N</text>
<text x="205.4" y="104.6">20,48</text>
<text x="206.8" y="106.6">20,48</text>
<text x="24.9" y="110.6">20</text>
<text x="24.9" y="112.5">20</text>
<text x="28.8" y="110.6">DDR0_D24</text>
<text x="28.8" y="112.5">DDR0_D25</text>
<text x="54.5" y="109.6">DDR0_D24</text>
<text x="54.5" y="111.6">DDR0_D25</text>
<text x="54.5" y="113.5">DDR0_D26</text>
<text x="24.9" y="114.5">20</text>
<text x="24.9" y="116.4">20</text>
<text x="24.9" y="118.3">20</text>
<text x="28.8" y="114.5">DDR0_D26</text>
<text x="28.8" y="116.4">DDR0_D27</text>
<text x="28.8" y="118.3">DDR0_D28</text>
<text x="54.5" y="115.4">DDR0_D27</text>
<text x="54.5" y="117.4">DDR0_D28</text>
<text x="54.5" y="119.3">DDR0_D29</text>
<text x="24.9" y="120.3">20</text>
<text x="24.9" y="122.2">20</text>
<text x="24.9" y="124.1">20</text>
<text x="28.8" y="120.3">DDR0_D29</text>
<text x="28.8" y="122.2">DDR0_D30</text>
<text x="28.8" y="124.1">DDR0_D31</text>
<text x="54.5" y="123.2">DDR0_D31</text>
<text x="54.5" y="121.2">DDR0_D30</text>
<text x="23.8" y="129.7">20</text>
<text x="27.6" y="129.7">DDR0_DQM3</text>
<text x="54.5" y="128.9">DDR0_DQM3</text>
<text x="164.5" y="127">DDR0_RST</text>
<text x="183.4" y="127.8">DDR0_RST</text>
<text x="194.8" y="127.8">20</text>
<text x="22.6" y="135.5">20</text>
<text x="24" y="133.6">20</text>
<text x="26.5" y="135.5">DDR0_DQSN3</text>
<text x="27.8" y="133.6">DDR0_DQS3</text>
<text x="54.5" y="134.7">DDR0_DQSN3</text>
<text x="54.5" y="132.8">DDR0_DQS3</text>
<text x="147.1" y="150.2">EVM_DDR_REF_OUT</text>
</g>
<g font-size="1.7">
<text x="44" y="17.4">1</text>
<text x="91.1" y="17.4">B1</text>
<text x="132.6" y="17.4">F13</text>
<text x="44" y="23.1">1</text>
<text x="44" y="21.2">1</text>
<text x="44" y="19.3">1</text>
<text x="90.9" y="23.1">G4</text>
<text x="91.1" y="21.2">E2</text>
<text x="91.2" y="19.3">F2</text>
<text x="132.6" y="19.3">B14</text>
<text x="132.6" y="21.2">N15</text>
<text x="44" y="27">1</text>
<text x="44" y="28.9">1</text>
<text x="44" y="25.1">1</text>
<text x="91.1" y="25.1">D2</text>
<text x="91.1" y="27">B2</text>
<text x="91.2" y="28.9">F3</text>
<text x="132.6" y="27">A13</text>
<text x="132.6" y="28.9">N17</text>
<text x="44" y="30.9">1</text>
<text x="91.1" y="30.9">C1</text>
<text x="132.6" y="30.9">D15</text>
<text x="132.6" y="32.8">G13</text>
<text x="44" y="36.7">1</text>
<text x="44" y="40.5">1</text>
<text x="91.1" y="36.7">C2</text>
<text x="91.2" y="40.5">F4</text>
<text x="132.6" y="38.6">H13</text>
<text x="132.6" y="40.5">J13</text>
<text x="44" y="42.4">1</text>
<text x="91.1" y="42.4">E3</text>
<text x="132.6" y="42.4">L13</text>
<text x="132.6" y="44.4">A14</text>
<text x="44" y="50.2">1</text>
<text x="44" y="52.1">1</text>
<text x="44" y="48.2">1</text>
<text x="91.1" y="52.1">C6</text>
<text x="91.1" y="48.2">C5</text>
<text x="91.1" y="50.2">D7</text>
<text x="132.6" y="50.2">N14</text>
<text x="132.6" y="52.1">K13</text>
<text x="44" y="54">1</text>
<text x="44" y="57.9">1</text>
<text x="44" y="59.8">1</text>
<text x="44" y="56">1</text>
<text x="91.1" y="54">D6</text>
<text x="91.1" y="56">A5</text>
<text x="91.1" y="57.9">B6</text>
<text x="91.1" y="59.8">A3</text>
<text x="132.6" y="54">C14</text>
<text x="132.6" y="56">B13</text>
<text x="44" y="61.7">1</text>
<text x="91.1" y="61.7">B3</text>
<text x="132.6" y="61.7">N16</text>
<text x="132.6" y="63.7">B16</text>
<text x="132.6" y="65.6">D17</text>
<text x="44" y="71.4">1</text>
<text x="44" y="67.5">1</text>
<text x="91.1" y="67.5">B5</text>
<text x="91.1" y="71.4">B4</text>
<text x="44" y="73.3">1</text>
<text x="91.1" y="73.3">A4</text>
<text x="132.6" y="73.3">B17</text>
<text x="132.6" y="77.2">F18</text>
<text x="44" y="81">1</text>
<text x="44" y="83">1</text>
<text x="44" y="79.1">1</text>
<text x="90.1" y="83">H10</text>
<text x="91.1" y="79.1">C8</text>
<text x="91.1" y="81">A7</text>
<text x="132.6" y="81">C18</text>
<text x="44" y="84.9">1</text>
<text x="44" y="88.8">1</text>
<text x="44" y="86.8">1</text>
<text x="91.1" y="88.8">D8</text>
<text x="91.1" y="84.9">B7</text>
<text x="91.2" y="86.8">F8</text>
<text x="132.6" y="84.9">C13</text>
<text x="132.6" y="88.8">D13</text>
<text x="44" y="92.6">1</text>
<text x="44" y="90.7">1</text>
<text x="91.1" y="92.6">E7</text>
<text x="91.2" y="90.7">F9</text>
<text x="132.6" y="92.6">A16</text>
<text x="44" y="98.4">1</text>
<text x="90.9" y="98.4">G9</text>
<text x="132.6" y="100.4">E13</text>
<text x="132.6" y="96.5">E18</text>
<text x="44" y="104.2">1</text>
<text x="44" y="102.3">1</text>
<text x="91.1" y="102.3">B8</text>
<text x="91.1" y="104.2">A8</text>
<text x="132.6" y="106.2">A12</text>
<text x="132.6" y="104.2">B12</text>
<text x="44" y="111.9">1</text>
<text x="44" y="113.9">1</text>
<text x="44" y="110">1</text>
<text x="90.2" y="111.9">B11</text>
<text x="90.2" y="113.9">B10</text>
<text x="91.1" y="110">E9</text>
<text x="132.6" y="113.9">B15</text>
<text x="132.6" y="111.9">A15</text>
<text x="44" y="115.8">1</text>
<text x="44" y="119.7">1</text>
<text x="44" y="117.7">1</text>
<text x="90" y="117.7">G10</text>
<text x="90.1" y="119.7">C11</text>
<text x="91.1" y="115.8">E8</text>
<text x="132.6" y="119.7">A6</text>
<text x="44" y="123.5">1</text>
<text x="44" y="121.6">1</text>
<text x="90.5" y="121.6">J11</text>
<text x="91.1" y="123.5">C9</text>
<text x="44" y="129.3">1</text>
<text x="91.1" y="129.3">D9</text>
<text x="132.6" y="127.4">D18</text>
<text x="44" y="135.1">1</text>
<text x="44" y="133.2">1</text>
<text x="91.1" y="133.2">B9</text>
<text x="91.1" y="135.1">A9</text>
<text x="132.6" y="135.1">A17</text>
<text x="163.5" y="132.4">VCC_1V5</text>
<text x="197.7" y="140.1">VCC_DDR_REF_OUT</text>
<text x="239.4" y="163.7">UDworks Co.,Ltd</text>
<text x="225.9" y="169.5">Title:</text>
<text x="225.9" y="173.4">Page Contents:</text>
<text x="241.3" y="173.4">NETRA DDR0 INTERFACE</text>
<text x="242.3" y="168.9">NETRA DVR</text>
<text x="225.9" y="179.1">Size:B</text>
<text x="241.3" y="179.1">DWG NO</text>
<text x="254.8" y="179.1">&lt;Doc&gt;</text>
<text x="281.9" y="177.2">Revision:</text>
<text x="285.2" y="179.1">A</text>
<text x="225.9" y="183">Date:</text>
<text x="237.5" y="183">Wednesday, September 28, 2011</text>
<text x="268.4" y="183">Sheet</text>
<text x="274.9" y="183">7</text>
<text x="278" y="183">of</text>
<text x="283.8" y="183">48</text>
</g>
<g font-size="1.7" fill="#004080">
<text x="95.6" y="18.2">DDR0_D0</text>
<text x="95.6" y="20.1">DDR0_D1</text>
<text x="95.6" y="22">DDR0_D2</text>
<text x="95.6" y="23.9">DDR0_D3</text>
<text x="121.3" y="18.2">DDR0_BA0</text>
<text x="121.3" y="20.1">DDR0_BA1</text>
<text x="121.3" y="22">DDR0_BA2</text>
<text x="95.6" y="25.9">DDR0_D4</text>
<text x="95.6" y="27.8">DDR0_D5</text>
<text x="95.6" y="29.7">DDR0_D6</text>
<text x="122.5" y="27.8">DDR0_A0</text>
<text x="122.5" y="29.7">DDR0_A1</text>
<text x="95.6" y="31.7">DDR0_D7</text>
<text x="122.5" y="31.7">DDR0_A2</text>
<text x="122.5" y="33.6">DDR0_A3</text>
<text x="95.6" y="37.5">DDR0_DQM0</text>
<text x="95.6" y="41.3">DDR0_DQS0</text>
<text x="122.5" y="39.4">DDR0_A4</text>
<text x="122.5" y="41.3">DDR0_A5</text>
<text x="95.6" y="43.2">DDR0_DQSN0</text>
<text x="122.5" y="43.2">DDR0_A6</text>
<text x="122.5" y="45.2">DDR0_A7</text>
<text x="95.6" y="52.9">DDR0_D10</text>
<text x="95.6" y="49">DDR0_D8</text>
<text x="95.6" y="51">DDR0_D9</text>
<text x="122.5" y="51">DDR0_A8</text>
<text x="122.5" y="52.9">DDR0_A9</text>
<text x="95.6" y="54.8">DDR0_D11</text>
<text x="95.6" y="56.8">DDR0_D12</text>
<text x="95.6" y="58.7">DDR0_D13</text>
<text x="121.5" y="54.8">DDR0_A10</text>
<text x="121.5" y="56.8">DDR0_A11</text>
<text x="95.6" y="60.6">DDR0_D14</text>
<text x="95.6" y="62.5">DDR0_D15</text>
<text x="121.5" y="62.5">DDR0_A12</text>
<text x="121.5" y="64.5">DDR0_A13</text>
<text x="95.6" y="68.3">DDR0_DQM1</text>
<text x="121.5" y="66.4">DDR0_A14</text>
<text x="95.6" y="72.2">DDR0_DQS1</text>
<text x="95.6" y="74.1">DDR0_DQSN1</text>
<text x="120" y="74.1">DDR0_CSN0</text>
<text x="120" y="78">DDR0_CSN1</text>
<text x="95.6" y="79.9">DDR0_D16</text>
<text x="95.6" y="81.9">DDR0_D17</text>
<text x="95.6" y="83.8">DDR0_D18</text>
<text x="121" y="81.9">DDR0_CKE</text>
<text x="95.6" y="85.7">DDR0_D19</text>
<text x="95.6" y="87.7">DDR0_D20</text>
<text x="95.6" y="89.6">DDR0_D21</text>
<text x="119.8" y="85.7">DDR0_CASN</text>
<text x="119.8" y="89.6">DDR0_RASN</text>
<text x="95.6" y="91.5">DDR0_D22</text>
<text x="95.6" y="93.4">DDR0_D23</text>
<text x="120" y="93.4">DDR0_ODT1</text>
<text x="95.6" y="99.2">DDR0_DQM2</text>
<text x="120" y="97.3">DDR0_ODT0</text>
<text x="120.5" y="101.2">DDR0_WEN</text>
<text x="95.6" y="103.1">DDR0_DQS2</text>
<text x="95.6" y="105">DDR0_DQSN2</text>
<text x="119" y="107">DDR0_CLK0N</text>
<text x="120.3" y="105">DDR0_CLK0</text>
<text x="95.6" y="110.8">DDR0_D24</text>
<text x="95.6" y="112.7">DDR0_D25</text>
<text x="120.3" y="112.7">DDR0_CLK1</text>
<text x="95.6" y="114.7">DDR0_D26</text>
<text x="95.6" y="116.6">DDR0_D27</text>
<text x="95.6" y="118.5">DDR0_D28</text>
<text x="119" y="114.7">DDR0_CLK1N</text>
<text x="95.6" y="120.5">DDR0_D29</text>
<text x="95.6" y="122.4">DDR0_D30</text>
<text x="95.6" y="124.3">DDR0_D31</text>
<text x="121.2" y="120.5">DDR0_VTP</text>
<text x="95.6" y="130.1">DDR0_DQM3</text>
<text x="121.2" y="128.2">DDR0_RST</text>
<text x="95.6" y="134">DDR0_DQS3</text>
<text x="95.6" y="135.9">DDR0_DQSN3</text>
<text x="120.4" y="135.9">VREFSSTL0</text>
</g>
<g font-size="1.4">
<text x="30.9" y="1.5">5</text>
<text x="88.8" y="1.5">4</text>
<text x="146.7" y="1.5">3</text>
<text x="204.7" y="1.5">2</text>
<text x="262.6" y="1.5">1</text>
<text x=".5" y="26.1">D</text>
<text x="292" y="26.1">D</text>
<text x=".5" y="71.9">C</text>
<text x="292" y="71.9">C</text>
<text x=".5" y="117.8">B</text>
<text x="292" y="117.8">B</text>
<text x=".5" y="163.6">A</text>
<text x="292" y="163.6">A</text>
<text x="30.9" y="186.8">5</text>
<text x="88.8" y="186.8">4</text>
<text x="146.7" y="186.8">3</text>
<text x="204.7" y="186.8">2</text>
<text x="262.6" y="186.8">1</text>
</g>
</svg>
